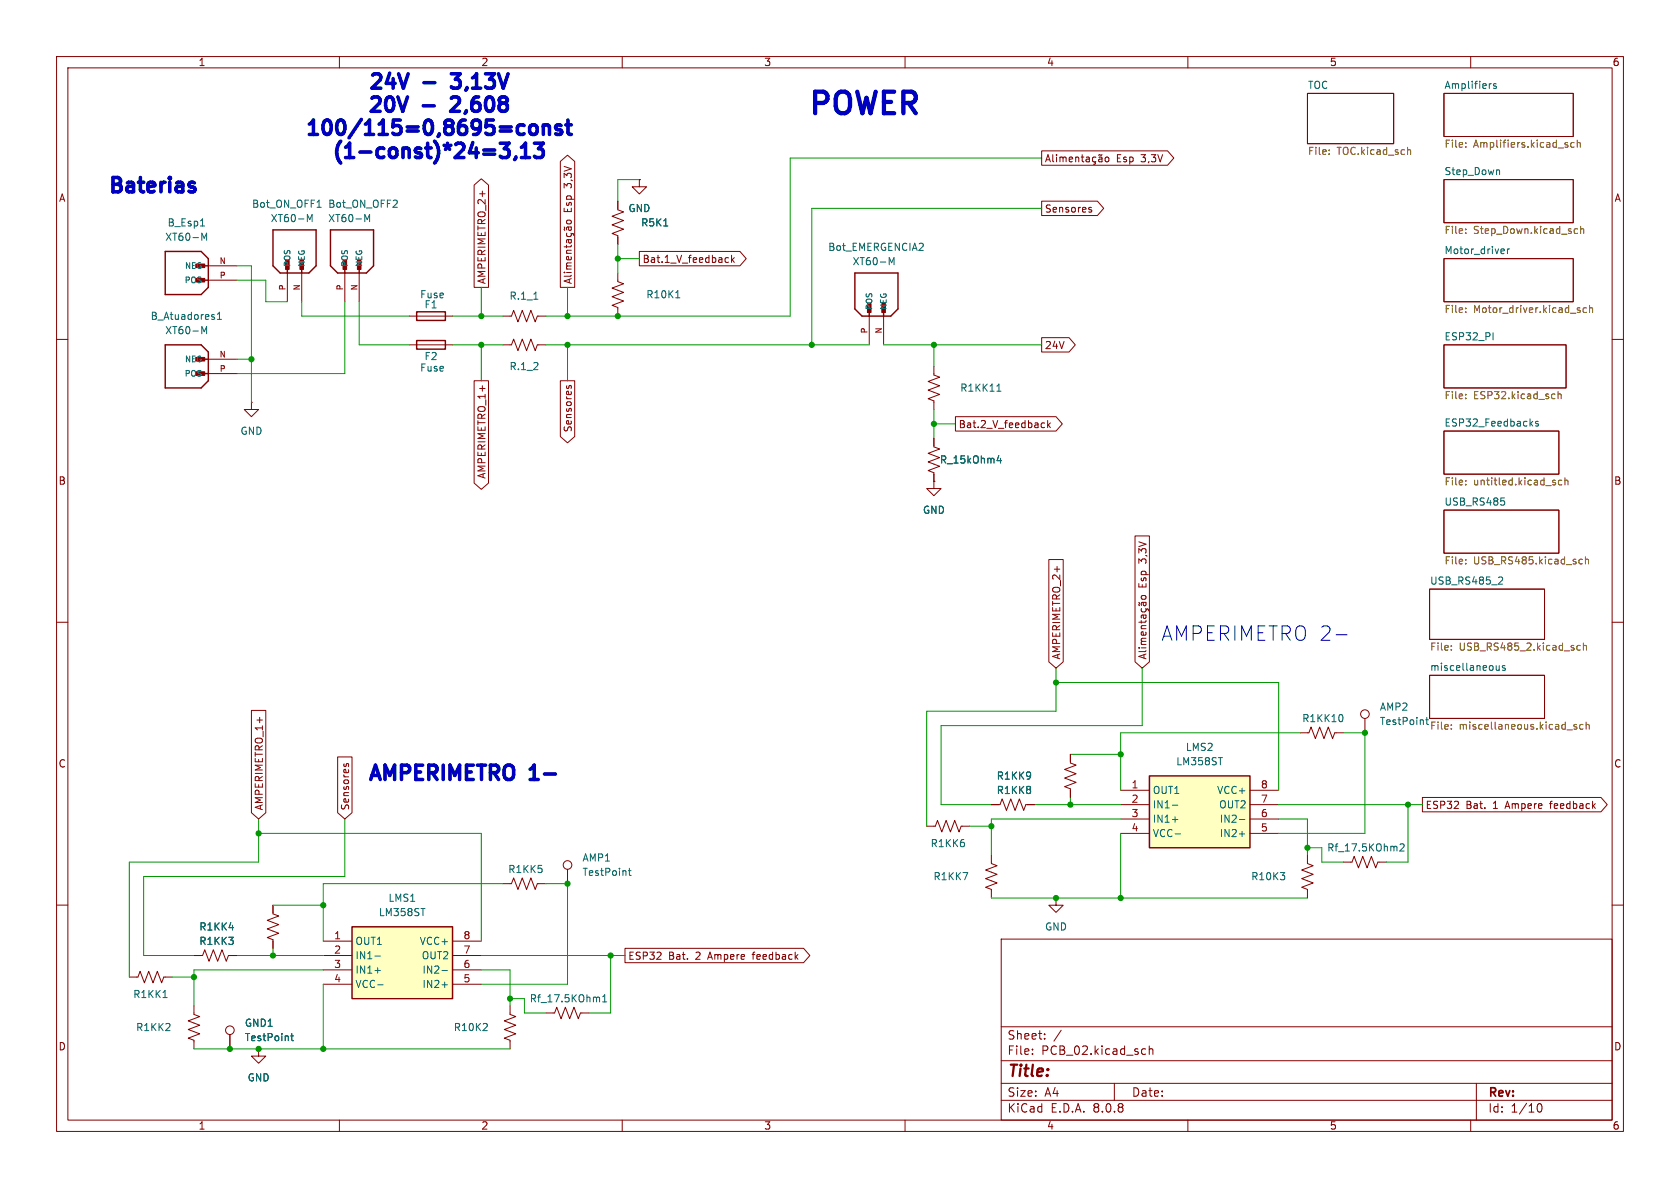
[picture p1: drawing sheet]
<svg xmlns="http://www.w3.org/2000/svg" width="297mm" height="210mm" viewBox="0 0 297 210" stroke-linecap="round" stroke-linejoin="round" font-family="sans-serif">
<g fill="none" stroke="#840000" stroke-width=".18">
<path d="M10 10h277v190h-277zM12 12h273v186h-273zM60 10v2M110 10v2M160 10v2M210 10v2M231.1 16.5h15.3v8.9h-15.3zM255.3 16.5h22.8v7.6h-22.8zM260 10v2M113 31.8v1.2h1.3l-1.3 1.3-1.2-1.3h1.2M113 31.8h.1M255.3 31.8h22.8v7.6h-22.8z"/>
<path d="M109.2 48.3v1.5l1 .4-2 .7 2 .8-2 .8 2 .7-2 .8 1 .4v1.5M255.3 45.7h22.8v7.6h-22.8zM10 60h2M36.8 66h5.1M36.8 63.5h5.1M44.4 71.1v1.3h1.3l-1.3 1.3-1.2-1.3h1.2M44.4 71.1h.1M165.1 77.5v1.5l1 .4-2 .7 2 .8-2 .8 2 .7-2 .8 1 .4v1.5M255.3 76.2h20.3v7.6h-20.3zM255.3 61h21.6v7.6h-21.6zM285 60h2M165.1 85.1v1.3h1.3l-1.3 1.2-1.3-1.2h1.3"/>
<path d="M165.1 85.1h.1M255.3 90.2h20.3v7.6h-20.3zM10 110h2M252.7 119.4h20.3v7.6h-20.3zM252.7 104.1h20.3v8.9h-20.3zM285 110h2M100.3 153.7v2.5M186.7 158.8v1.2h1.3l-1.3 1.3-1.3-1.3h1.3M186.7 158.8h.1M10 160h2M177 166h108v32h-108zM285 160h2"/>
<path d="M60 198v2M110 198v2M160 198v2M177 194.5h108M177 191.5h108M177 187.5h108M177 181.5h108M182.5 186.3v.1M182.5 185.5v.1M184.7 183.6v.1M184.7 182.8v.1M187.6 182.1l-1.3 2"/>
<path d="M197 191.5v3M202.1 185.4l.4 .1M202.5 186.3l-.4 .1M203.2 185.5l.2-.1 .3 .1 .1 .9M203.2 184.9v1.5M210 198v2M260 198v2M261 191.5v6.5M271.7 195.7l.2-.5 .2-.1a.81 .81 0 0 1 .6 .6 .81 .81 0 0 1-.3 .8h-.4l-.3-.5"/>
<circle cx="100.3" cy="152.9" r=".76"/>
</g>
<g fill="none" stroke="#006464" stroke-width=".18">
<path d="M263.5 14.8h.2M264.5 14.8h-.3l-.2 .2 .1 .2 .4 .1v.3h-.5M264.7 30l.4 .2v.7M35.7 57.7l.4 .9 .4-.9v1.3M38.4 56.5h.8M38.4 55.6l.4-.4v1.3M119.5 52.6h.7M264 58.8v1.3M265.8 44l.2 .3-.7 .1M265.9 44.8h-.1M266.5 44v.8M266.9 44l-.4 .2"/>
<path d="M270.6 74.8l.4 .5M271 74.5l-.5 .5M271.9 74.5h-.3l-.1 .2v.1l.4 .2v.3h-.4M176.6 80.5l-.3 .9h.8M176.9 81v.9M265.3 88h.7M265.8 88.5l.2 .3v.3l-.2 .2M264.5 117.7l.1 .7 .3 .1 .1-.1M265 117.7v.8M265.1 102l.4 .1 .2 .3-.8 .9h.8M266.1 117.7h-.3l-.2 .1 .1 .2 .4 .1v.3h-.5M111.1 153.9h.5"/>
<path d="M111.3 153.5v1.1l.3 .2"/>
</g>
<g fill="none" stroke="#725600" stroke-width=".18">
<path d="M235 27.2v.1M235 26.5v.1M248.9 26.5h.4l.1 .8M259.1 25.3v.1M259.1 25.9v.1M277 25.6l.2 .2-.2 .2M277 25.2l.1 .1M278.3 25.3l-.4-.1-.2 .2 .1 .6h.5M278.8 25.3l.2-.1 .3 .1 .1 .7M278.8 24.8v1.2M259.1 40.5v.1M259.1 41.2v.1"/>
<path d="M259.1 54.5v.1M259.1 55.1v.1M278.4 41.2h.5M278.4 40.5h.5M279.2 54.8l.2 .2-.2 .2M279.2 54.4l.1 .1M279.4 40.6l.2-.2 .3 .1 .1 .8M279.4 40v1.3M280.5 54.5l-.4-.1-.2 .2 .1 .6h.5M281 54.5l.2-.1 .3 .1 .1 .7M281 54v1.2M259.1 69.7v.1"/>
<path d="M259.1 70.4v.1M274.8 69.6l.1 .1M274.9 70.4l-.1 .1M275.4 69.2v1.3M275.4 69.8l.2-.2 .3 .1 .1 .8M259.1 99.6v.1M259.1 84.9v.2M259.1 85.6v.1M259.1 98.9v.1M276.1 84.9h-.3l-.3 .2 .1 .6h.5M276.7 85l.1-.1h.3l.1 .8M276.7 84.5v1.2"/>
<path d="M279.4 98.9h.3M279.7 99.6l-.3 .1M280.3 99l.2-.1h.3v.8M280.3 98.4v1.3M256.6 114.2v.1M256.6 114.8v.1M278.8 114.7l.2 .2h.4M279.4 114.2l-.4-.1-.2 .2M279.9 114.2l.2-.1 .3 .1 .1 .7M279.9 113.7v1.2M256.6 128.8v.1M256.6 128.1v.1"/>
<path d="M278.7 128.1h-.3l-.2 .1 .1 .2 .4 .1v.3h-.5M279.9 128.1h-.4l-.2 .2 .1 .5h.5M280.4 128.2l.2-.1h.3l.1 .8M280.4 127.6v1.3"/>
</g>
<path d="M29.2 61h6.4l1.2 1.2v5.1l-1.2 1.3h-6.4zM34.9 63.5h1.9M34.9 66h1.9" fill="none" stroke="#840000" stroke-width=".25"/>
<g fill="#840000" stroke="#840000" stroke-width=".18">
<path d="M34.6 63.2h1.6v.6h-1.6z"/>
<path d="M34.6 65.7h1.6v.7h-1.6z"/>
</g>
<path d="M62.2 163.8h17.8v12.7h-17.8z" fill="#ffffc2"/>
<g fill="none" stroke="#840000" stroke-width=".25">
<path d="M29.2 44.5h6.4l1.2 1.2v5.1l-1.2 1.3h-6.4zM34.9 47h1.9M34.9 49.5h1.9M48.3 40.6h7.6v6.4l-1.3 1.3h-5.1l-1.2-1.3zM50.8 46.4v1.9M53.3 46.4v1.9M58.4 40.6h7.6v6.4l-1.2 1.3h-5.1l-1.3-1.3zM61 46.4v1.9M63.5 46.4v1.9M73.7 55.1h5v1.5h-5zM151.1 48.3h7.6v6.3l-1.2 1.3h-5.1l-1.3-1.3zM153.7 54v1.9"/>
<path d="M156.2 54v1.9M73.7 60.2h5v1.5h-5zM62.2 163.8h17.8v12.7h-17.8z"/>
</g>
<g fill="none" stroke="#840000" stroke-width=".18">
<path d="M109.2 35.6v1.5l1 .4-2 .7 2 .8-2 .8 2 .7-2 .8 1 .4v1.5M36.8 49.5h5.1M36.8 47h5.1M50.8 48.3v5M53.3 48.3v5M61 48.3v5M63.5 48.3v5M72.4 55.9h7.6M88.9 55.9h1.5l.4-1 .8 2 .7-2 .8 2 .8-2 .7 2 .4-1h1.5M153.7 55.9v5.1M156.2 55.9v5.1M72.4 61h7.6"/>
<path d="M88.9 61h1.5l.4-1.1 .8 2.1 .7-2.1 .8 2.1 .8-2.1 .7 2.1 .4-1h1.5M165.1 64.8v1.5l1 .4-2 .7 2 .8-2 .8 2 .7-2 .8 1 .4v1.5M189.2 133.4v1.5l1 .4-2 .7 2 .8-2 .7 2 .8-2 .8 1 .3v1.6M229.9 129.5h1.5l.4-1 .7 2.1 .8-2.1 .8 2.1 .7-2.1 .8 2.1 .4-1.1h1.5M241.3 127v2.5M163.8 146.1h1.6l.3-1.1 .8 2.1 .8-2.1 .7 2.1 .8-2.1 .7 2.1 .4-1h1.5M175.3 151.1v1.6l1 .3-2.1 .8 2.1 .8-2.1 .7 2.1 .8-2.1 .7 1.1 .4v1.6M231.1 151.1v1.6l1.1 .3-2.1 .8 2.1 .8-2.1 .7 2.1 .8-2.1 .7 1 .4v1.6M237.5 152.4h1.5l.4-1 .8 2 .7-2 .8 2 .7-2 .8 2 .4-1h1.5M22.9 172.7h1.5l.4-1 .7 2 .8-2 .8 2 .7-2 .8 2 .4-1h1.5M34.3 177.8v1.5l1 .4-2 .8 2 .7-2 .8 2 .8-2 .7 1 .4v1.5M34.3 168.9h1.5l.4-1 .8 2 .7-2 .8 2 .7-2 .8 2 .4-1h1.5"/>
<path d="M48.3 160v1.5l1 .4-2.1 .8 2.1 .7-2.1 .8 2.1 .8-2.1 .7 1.1 .4v1.5M57.1 166.4h5.1M57.1 168.9h5.1M57.1 171.5h5.1M57.1 174h5.1M80 166.4h5.1M80 168.9h5.1M80 171.5h5.1M80 174h5.1M96.5 179.1h1.5l.4-1 .8 2 .7-2 .8 2 .8-2 .7 2 .4-1h1.5M40.6 182.9v2.5M45.7 185.4v1.3h1.3l-1.3 1.3-1.3-1.3h1.3"/>
<path d="M45.7 185.4h.1"/>
<circle cx="241.3" cy="126.2" r=".76"/>
<circle cx="40.6" cy="182.1" r=".76"/>
</g>
<g fill="none" stroke="#006464" stroke-width=".18">
<path d="M35.4 39.9h.8M54.3 37.9l.5 .9 .4-.9v1.3M56.1 36.6h.7M64.5 37.9l.4 .9 .4-.9v1.3M117.3 39.9h.8M35.7 41.2l.4 .9 .4-.9v1.3M94.4 52.9h.7M157.2 45.5l.4 .9 .5-.9v1.3M176.2 69.2h.8M176.5 68.1l.1-.2v1.3M237.2 126.4l.2 .4-.2 .7M252.1 127.2h.4"/>
<path d="M252.2 126.8l.1 1.2M226.3 154.2h.8l-.4 .5M227 154.8l.1 .2-.1 .5M247.5 149.3l.5-.1 .2 .3-.7 .9h.7M28.8 176.3h.7M66.3 169h1M66.3 171.5h1M66.8 174.1h.9M74.4 160.6h.7M78.1 171.5h1M78.1 174.1h1M106.5 177.1h.8"/>
<path d="M106.5 176.2l.4-.4v1.3M51.4 183.1h.5M51.6 182.7v1.1l.3 .2"/>
</g>
<g fill="#840000" stroke="#840000" stroke-width=".18">
<path d="M60.6 46h.7v1.6h-.7z"/>
<path d="M153.4 53.7h.6v1.5h-.6z"/>
<path d="M34.6 46.7h1.6v.6h-1.6z"/>
<path d="M34.6 49.2h1.6v.6h-1.6z"/>
<path d="M50.5 46h.6v1.6h-.6z"/>
</g>
<path d="M203.2 137.2h17.8v12.7h-17.8z" fill="#ffffc2"/>
<path d="M203.2 137.2h17.8v12.7h-17.8z" fill="none" stroke="#840000" stroke-width=".25"/>
<g fill="none" stroke="#840000" stroke-width=".18">
<path d="M83.8 32.7l1.3-1.1 1.3 1.1v18.1h-2.6zM99.1 28.5l1.2-1.1 1.3 1.1v22.3h-2.5zM99.7 31.4v-.8l.5 .5 .1-.4h.6l.1 .2-.1 .5M99.7 33.2v-.8l.5 .5 .1-.4h.6l.1 .2-.1 .5M99.7 29.4l1.3 .4-1.3 .5M100.3 39h.6l.1 .2-.1 .3-.1 .1-.5-.1-.1-.2zM100.9 31.8l.3 .2M109.2 35.6v1.2M113 31.8h.1M184.1 35.6h9.9l1.1 1.2-1.1 1.3h-9.9zM184.1 26.7h22.3l1.1 1.2-1.1 1.3h-22.3zM184.8 28.6l.5-1.3 .4 1.3"/>
<path d="M185 28.2h.6M186.1 27.3v1.1l.2 .2M186.8 27.3v.2M186.8 27.8v.8M187.4 27.8v.8M187.4 27.9l.4-.1 .1 .1M187.9 27.9l.2-.1h.3l.1 .8M187.9 27.9v.7M189 28.2l.6-.1v-.3h-.4l-.2 .1 .1 .6h.5M190.2 27.9l.2-.1h.3v.8M190.2 27.8v.8M191.1 27.8h.5"/>
<path d="M191.3 27.3v1.1l.3 .2M192 27.8h.5l.1 .8M192.6 28.1h-.4l-.2 .2 .2 .3 .4-.1M192.6 37.1h.4v.2l-.2 .2h-.2M192.6 36.7h.4M193.5 28.7l.2 .2-.1 .1h-.3M193.7 27.8h-.3l-.3 .2 .2 .5h.4M194.3 27.8h.5v.8M194.8 28.1h-.4l-.2 .2 .2 .3 .4-.1M194.8 27.3l-.6 .2M195.4 27.9l.2-.1 .4 .1v.5l-.1 .1-.3 .1-.2-.1zM201.7 27.3h.8l-.4 .5 .3 .1v.6l-.1 .1-.6-.1"/>
<path d="M203.1 28.5l-.1 .3M203.5 27.3h.8l-.4 .5 .4 .1v.6l-.2 .1-.6-.1M204.7 27.3l.4 1.3 .4-1.3M99.7 48.2h.2M99.7 40.1l.2 .6M100.2 48.2h.8M100.2 47.6h.8M100.2 43.3v.5M100.2 44.8h.8M100.2 41.2v.4l.2 .2 .5-.1v-.5M100.3 47l-.1 .2 .1 .4M100.3 47h.7"/>
<path d="M100.5 40.1v.4l.2 .2 .3-.2-.1-.4M100.5 42.4v.4l.2 .2 .3-.2-.1-.4M100.6 49.4v.6M100.9 45.4l.1 .3-.2 .2h-.6v-.5l.3-.1 .1 .6M101 46.5h-.8v.3l.1 .2M101 49.3l-1.3 .4 1.3 .4M101 48.7l-.2 .1h-1.1M101 40.1l-.8 .1v.5M101 42.4h-.8v.5M101 44.2l-.8 .1v.3l.1 .2M101 43.3l-.2 .3h-1.1M101.1 41.5l.1-.2h.2v.3"/>
<path d="M109.2 41.9v1.3M113 44.4h17.8l1.1 1.3-1.1 1.3h-17.8zM128.4 45.5l.4 .1M128.8 46.3l-.4 .1M129.3 45.1v1.3M129.5 45.9l.3 .5M129.8 45.5l-.5 .5M184.1 59.7h4.9l1.1 1.3-1.1 1.2h-4.9zM83.8 67.3h2.6v18.1l-1.3 1.1-1.3-1.1zM99.1 67.3h2.5v9.9l-1.3 1.1-1.2-1.1zM100.2 68.2v.3M100.6 68.5v-.3l.2-.1 .2 .2v.3"/>
<path d="M165.1 77.5v1.2M168.9 73.7h17.8l1.1 1.2-1.1 1.3h-17.8zM184.3 74.8h.4M184.7 75.5l-.4 .1M185.2 74.3v1.3M185.3 75.1l.4 .5M185.7 74.8l-.5 .4M165.1 85.1h.1M165.1 83.8v1.3M185.4 98.9h2.6v18.1l-1.3 1.1-1.3-1.1zM200.7 94.7h2.5v22.3l-1.3 1.1-1.2-1.1zM201.3 97.8v-.8l.5 .4 .1-.4h.6l.1 .2-.1 .6"/>
<path d="M201.3 99.6v-.8l.5 .4 .1-.3h.6l.1 .1-.1 .6M201.3 95.8l1.3 .4-1.3 .4M202.5 98.2l.3 .1M201.3 114.5h.2M201.3 106.5l.2 .6M201.8 114.5h.8M201.8 113.9h.8M201.8 109.7v.5M201.8 111.1h.8M201.8 105.4l.6-.1 .1 .1 .1 .3-.2 .2h-.4l-.2-.2zM201.8 107.6v.3l.2 .3 .5-.1v-.5M201.9 113.4l-.1 .2 .1 .3"/>
<path d="M201.9 113.4h.7M202.1 106.5v.4l.2 .2 .3-.2-.1-.4M202.1 108.7v.4l.2 .2 .3-.2-.1-.4M202.2 115.7v.6M202.5 111.7l.1 .4-.2 .2-.6-.1v-.5h.3l.1 .6M202.6 115.6l-1.3 .4 1.3 .5M202.6 115l-.2 .2h-1.1M202.6 106.5h-.8v.5M202.6 108.7l-.8 .1v.5M202.6 110.6l-.8 .1v.3l.1 .1M202.6 112.8l-.8 .1v.3l.1 .2M202.6 109.7l-.2 .3h-1.1"/>
<path d="M202.7 107.8l.1-.2 .2 .1v.3M44.4 125.6h2.6v18.1l-1.3 1.1-1.3-1.1zM59.7 133.8h2.5v9.9l-1.2 1.1-1.3-1.1zM60.8 135v.3M61.2 135.3l.1-.3h.1l.2 .1v.3M189.2 133.4v1.2M189.2 139.7v1.3M198.1 139.7h5.1M221 139.7h5.1M88.9 156.2h1.5l.4-1 .8 2 .7-2 .8 2 .8-2 .7 2 .4-1h1.5M175.3 142.2h1.5l.4-1 .7 2.1 .8-2.1 .8 2.1 .7-2.1 .8 2.1 .4-1.1h1.5M198.1 142.2h5.1"/>
<path d="M198.1 144.8h5.1M198.1 147.3h5.1M221 142.2h5.1M221 144.8h5.1M221 147.3h5.1M251.5 141h31.5l1.1 1.2-1.1 1.3h-31.5zM34.3 168.9h1.3M40.6 168.9h1.3M48.3 160v1.3M48.3 166.4v1.2M90.2 177.8v1.5l1 .4-2 .8 2 .7-2 .8 2 .8-2 .7 1 .4v1.5M110.5 167.6h31.6l1.1 1.3-1.1 1.3h-31.6z"/>
<path d="M40.6 182.9v2.5M45.7 185.4h.1"/>
</g>
<path d="M117.3 39.9h.8M176.6 80.5l-.3 .9h.8M176.9 81v.9M215.4 133.9h.7M207.3 142.3h.9M207.3 144.9h.9M207.7 147.4h1M219.1 144.9h1M219.1 147.4h1M51.4 183.1h.5M51.6 182.7v1.1l.3 .2M86 181l.2 .2-.1 .3-.7 .7h.8" fill="none" stroke="#006464" stroke-width=".18"/>
<g fill="none" stroke="#0000c2" stroke-width=".63">
<path d="M72 17.1l-.8 2.6M72.2 13l-.9 2.6M74.8 18.7h2M74.9 14.6h2M79.8 13h1.6M79.8 15.3l.3 .3h.8M80.7 17.1h-.6l-.3 .3M81.1 18.2l-1.4 1.5h1.5M33.5 32.9l.6 .2 .4 .3-.1 .4-.8 .1M33.5 32.3l.3-.1 .6 .1M89.9 26.5l.1 .9-.2 .3-.3 .2h-.7l-.4-.3M91.2 27.7l-.2 .5"/>
<path d="M91.7 23.6l.2 .2 .8-.2M91.7 22.2l.2-.1 .8 .1M92.2 26l.7-.7v2.6M92.2 27.9h1.4M93.9 22.2a.69 .69 0 0 1 1.1 .4v.7a.69 .69 0 0 1-.7 .5 .69 .69 0 0 1-.7-.5v-.7zM94.5 25.3h1.5l-.8 1a.69 .69 0 0 1 .8 .5v.6l-.2 .3-.2 .2h-.8l-.3-.3M96 22.3a.63 .63 0 0 1 1.1 .1v1.4M96 22.1v1.7M99.2 22.2l-.6-.1-.4 .3 .1 .4 .9 .2 .1 .3-.1 .3-.2 .2-.8-.2M100 22.1h1M100.4 21.2v2.2l.1 .2 .5 .2"/>
</g>
<path d="M236.2 112.2h1.9" fill="none" stroke="#0000c2" stroke-width=".18"/>
<g fill="none" stroke="#009600" stroke-width=".18">
<path d="M113 31.8h-3.8v3.8M184.1 27.9h-44.4v28h-43.2M184.1 36.8h-40.6v24.2M41.9 49.5h5.1v3.8h3.8M41.9 47h2.5v24.1M53.3 53.3v2.6h19.1M61 53.3v12.7h-19.1M63.5 53.3v7.7h8.9M80 55.9h8.9M85.1 50.8v5.1M100.3 50.8v5.1M109.2 43.2v5.1"/>
<path d="M109.2 45.7h3.8M41.9 63.5h2.5M80 61h8.9M85.1 61v6.3M96.5 61h57.2M100.3 61v6.3M156.2 61h27.9M165.1 61v3.8M165.1 72.4v5.1M165.1 74.9h3.8M186.7 118.1v7.6h-22.9v20.4M201.9 118.1v10.2h-35.5v13.9h8.9"/>
<path d="M186.7 120.7h39.4v19M189.2 133.4h8.9M229.9 129.5h-31.8v10.2M237.5 129.5h3.8v17.8h-15.2M45.7 147.3h39.4v19.1M45.7 144.8v7.6h-22.8v20.3M61 144.8v10.1h-35.6v14h8.9M88.9 156.2h-31.8v10.2M96.5 156.2h3.8v17.8h-15.2M171.4 146.1h3.9M175.3 158.8h55.8M182.9 142.2h15.2"/>
<path d="M189.2 141v1.2M198.1 144.8h-22.8v6.3M198.1 147.3v11.5M226.1 144.8h5v6.3M226.1 142.2h25.4M231.1 149.9h2.6v2.5h3.8M248.9 142.2v10.2h-3.8M30.5 172.7h3.8M41.9 168.9h15.2M48.3 167.6v1.3M48.3 160h8.8M57.1 171.5h-22.8v6.3"/>
<path d="M57.1 174v11.4M85.1 171.5h5.1v6.3M85.1 168.9h25.4M90.2 176.5h2.5v2.6h3.8M107.9 168.9v10.2h-3.8M34.3 185.4h55.9"/>
</g>
<g fill="#009600" stroke="#009600" stroke-width=".18">
<circle cx="165.1" cy="74.9" r=".46"/>
<circle cx="189.2" cy="142.2" r=".46"/>
<circle cx="143.5" cy="61" r=".46"/>
<circle cx="165.1" cy="61" r=".46"/>
<circle cx="109.2" cy="45.7" r=".46"/>
<circle cx="109.2" cy="55.9" r=".46"/>
<circle cx="44.4" cy="63.5" r=".46"/>
<circle cx="85.1" cy="61" r=".46"/>
<circle cx="85.1" cy="55.9" r=".46"/>
<circle cx="100.3" cy="61" r=".46"/>
<circle cx="100.3" cy="55.9" r=".46"/>
<circle cx="34.3" cy="172.7" r=".46"/>
<circle cx="48.3" cy="168.9" r=".46"/>
<circle cx="57.1" cy="160" r=".46"/>
<circle cx="45.7" cy="147.3" r=".46"/>
<circle cx="40.6" cy="185.4" r=".46"/>
<circle cx="45.7" cy="185.4" r=".46"/>
<circle cx="231.1" cy="149.9" r=".46"/>
<circle cx="241.3" cy="129.5" r=".46"/>
<circle cx="248.9" cy="142.2" r=".46"/>
<circle cx="100.3" cy="156.2" r=".46"/>
<circle cx="57.1" cy="185.4" r=".46"/>
<circle cx="90.2" cy="176.5" r=".46"/>
<circle cx="107.9" cy="168.9" r=".46"/>
<circle cx="198.1" cy="158.8" r=".46"/>
<circle cx="186.7" cy="158.8" r=".46"/>
<circle cx="186.7" cy="120.7" r=".46"/>
<circle cx="175.3" cy="146.1" r=".46"/>
<circle cx="198.1" cy="133.4" r=".46"/>
</g>
<text font-size="5.3" fill="#0000c2" x="142.4" y="21.3">POWER</text>
<g font-size="3.5" fill="#0000c2">
<text x="64.7" y="16.7">24V</text>
<text x="81.5" y="16.7">3,13V</text>
<text x="64.6" y="20.8">20V</text>
<text x="81.4" y="20.8">2,608</text>
<text x="53.5" y="24.8">100/115=0,8695=const</text>
<text x="58.2" y="28.9">(1-const)*24=3,13</text>
<text x="18.7" y="35">Baterias</text>
<text x="205.3" y="113.5">AMPERIMETRO 2-</text>
<text x="64.6" y="138.9">AMPERIMETRO</text>
<text x="93.9" y="138.9">1-</text>
</g>
<text font-size="2.8" fill="#840000" x="178" y="190.9">Title:</text>
<g font-size="2.1" fill="#840000">
<text x="178" y="184">Sheet:</text>
<text x="178" y="186.7">File:</text>
<text x="184.1" y="186.7">PCB_02.kicad_sch</text>
<text x="178" y="196.9">KiCad</text>
<text x="178" y="194.1">Size:</text>
<text x="184.7" y="194.1">A4</text>
<text x="185.7" y="196.9">E.D.A.</text>
<text x="193.3" y="196.9">8.0.8</text>
<text x="200" y="194.1">Date:</text>
<text x="263" y="194.3">Rev:</text>
<text x="263" y="196.9">Id:</text>
<text x="267.1" y="196.9">1/10</text>
</g>
<g font-size="1.8" fill="#840000">
<text x="35" y="11.9">1</text>
<text x="85" y="11.9">2</text>
<text x="135" y="11.9">3</text>
<text x="185" y="11.9">4</text>
<text x="235" y="11.9">5</text>
<text x="285" y="11.9">6</text>
<text x="197.3" y="28.9">Esp</text>
<text x="10.3" y="35.9">A</text>
<text x="285.3" y="35.9">A</text>
<text x="101.3" y="37.6" transform="rotate(-90 101.3 37.6)">Esp</text>
<text x="184.6" y="37.8">Sensores</text>
<text x="113.5" y="46.7">Bat.1_V_feedback</text>
<text x="86" y="50.3" transform="rotate(-90 86 50.3)">AMPERIMETRO_2+</text>
<text x="184.6" y="61.9">24V</text>
<text x="101.3" y="76.5" transform="rotate(-90 101.3 76.5)">Sensores</text>
<text x="169.4" y="75.9">Bat.2_V_feedback</text>
<text x="10.3" y="85.9">B</text>
<text x="86" y="84.7" transform="rotate(-90 86 84.7)">AMPERIMETRO_1+</text>
<text x="285.3" y="85.9">B</text>
<text x="202.9" y="104" transform="rotate(-90 202.9 104)">Esp</text>
<text x="187.6" y="116.7" transform="rotate(-90 187.6 116.7)">AMPERIMETRO_2+</text>
<text x="10.3" y="135.9">C</text>
<text x="285.3" y="135.9">C</text>
<text x="46.7" y="143.4" transform="rotate(-90 46.7 143.4)">AMPERIMETRO_1+</text>
<text x="61.9" y="143.4" transform="rotate(-90 61.9 143.4)">Sensores</text>
<text x="251.9" y="143.2">ESP32</text>
<text x="259.2" y="143.2">Bat.</text>
<text x="264.1" y="143.2">1</text>
<text x="266.5" y="143.2">Ampere</text>
<text x="274.5" y="143.2">feedback</text>
<text x="111" y="169.9">ESP32</text>
<text x="118.2" y="169.9">Bat.</text>
<text x="123.1" y="169.9">2</text>
<text x="125.5" y="169.9">Ampere</text>
<text x="133.6" y="169.9">feedback</text>
<text x="10.3" y="185.9">D</text>
<text x="285.3" y="185.9">D</text>
<text x="35" y="199.9">1</text>
<text x="85" y="199.9">2</text>
<text x="135" y="199.9">3</text>
<text x="185" y="199.9">4</text>
<text x="235" y="199.9">5</text>
<text x="285" y="199.9">6</text>
</g>
<g font-size="1.8" fill="#006464">
<text x="231.1" y="15.8">TOC</text>
<text x="255.3" y="15.8">Amplifiers</text>
<text x="255.3" y="31">Step_Down</text>
<text x="29.5" y="40.2">B_Esp1</text>
<text x="44.5" y="36.9">Bot_ON_OFF1</text>
<text x="47.8" y="39.5">XT60-M</text>
<text x="57.9" y="36.9">Bot_ON_OFF2</text>
<text x="57.9" y="39.5">XT60-M</text>
<text x="111" y="37.7">GND</text>
<text x="113.2" y="40.2">R5K1</text>
<text x="29.1" y="42.8">XT60-M</text>
<text x="146.3" y="44.6">Bot_EMERGENCIA2</text>
<text x="150.6" y="47.1">XT60-M</text>
<text x="255.3" y="45">Motor_driver</text>
<text x="74.2" y="52.9">Fuse</text>
<text x="90" y="53.2">R.1_1</text>
<text x="114.2" y="52.9">R10K1</text>
<text x="26.5" y="56.7">B_Atuadores1</text>
<text x="29.1" y="59.3">XT60-M</text>
<text x="74.9" y="54.7">F1</text>
<text x="74.2" y="65.9">Fuse</text>
<text x="74.9" y="63.9">F2</text>
<text x="90" y="65.6">R.1_2</text>
<text x="255.3" y="60.2">ESP32_PI</text>
<text x="169.7" y="69.4">R1KK11</text>
<text x="42.4" y="77.1">GND</text>
<text x="255.3" y="75.5">ESP32_Feedbacks</text>
<text x="166.1" y="82.1">R_15kOhm4</text>
<text x="255.3" y="89.5">USB_RS485</text>
<text x="163.1" y="91">GND</text>
<text x="252.7" y="103.4">USB_RS485_2</text>
<text x="252.7" y="118.7">miscellaneous</text>
<text x="243.8" y="125.8">AMP2</text>
<text x="230.1" y="127.9">R1KK10</text>
<text x="243.8" y="128.4">TestPoint</text>
<text x="252.7" y="129.3">File:</text>
<text x="207.8" y="135.5">LM358ST</text>
<text x="209.5" y="132.9">LMS2</text>
<text x="176.1" y="138">R1KK9</text>
<text x="176.1" y="140.6">R1KK8</text>
<text x="203.7" y="140.6">OUT1</text>
<text x="203.7" y="143.1">IN1-</text>
<text x="215.1" y="140.6">VCC+</text>
<text x="215.4" y="143.1">OUT2</text>
<text x="164.4" y="150">R1KK6</text>
<text x="203.7" y="145.6">IN1+</text>
<text x="203.7" y="148.2">VCC-</text>
<text x="215.6" y="148.2">IN2+</text>
<text x="215.6" y="145.6">IN2-</text>
<text x="89.7" y="154.5">R1KK5</text>
<text x="102.9" y="152.5">AMP1</text>
<text x="102.9" y="155">TestPoint</text>
<text x="164.9" y="155.8">R1KK7</text>
<text x="221.1" y="155.8">R10K3</text>
<text x="234.5" y="150.7">Rf_17.5KOhm2</text>
<text x="68.6" y="159.6">LMS1</text>
<text x="35.1" y="164.7">R1KK4</text>
<text x="35.1" y="167.2">R1KK3</text>
<text x="62.7" y="167.2">OUT1</text>
<text x="66.9" y="162.2">LM358ST</text>
<text x="74.1" y="167.2">VCC+</text>
<text x="184.7" y="164.7">GND</text>
<text x="62.7" y="169.8">IN1-</text>
<text x="62.7" y="172.3">IN1+</text>
<text x="74.5" y="169.8">OUT2</text>
<text x="74.6" y="172.3">IN2-</text>
<text x="23.5" y="176.6">R1KK1</text>
<text x="62.7" y="174.9">VCC-</text>
<text x="74.6" y="174.9">IN2+</text>
<text x="93.6" y="177.4">Rf_17.5KOhm1</text>
<text x="24" y="182.5">R1KK2</text>
<text x="43.2" y="184.3">TestPoint</text>
<text x="43.2" y="181.7">GND1</text>
<text x="80.1" y="182.5">R10K2</text>
<text x="43.7" y="191.4">GND</text>
</g>
<g font-size="1.8" fill="#725600">
<text x="231.1" y="27.7">File:</text>
<text x="236.4" y="27.7">TOC.kicad_sch</text>
<text x="255.3" y="26.4">File:</text>
<text x="260.5" y="26.4">Amplifiers.kicad_sch</text>
<text x="255.3" y="41.7">File:</text>
<text x="260.5" y="41.7">Step_Down.kicad_sch</text>
<text x="255.3" y="55.7">File:</text>
<text x="260.5" y="55.7">Motor_driver.kicad_sch</text>
<text x="255.3" y="70.9">File:</text>
<text x="260.5" y="70.9">ESP32.kicad_sch</text>
<text x="255.3" y="86.1">File:</text>
<text x="260.5" y="86.1">untitled.kicad_sch</text>
<text x="255.3" y="100.1">File:</text>
<text x="260.5" y="100.1">USB_RS485.kicad_sch</text>
<text x="252.7" y="115.3">File:</text>
<text x="258" y="115.3">USB_RS485_2.kicad_sch</text>
<text x="258" y="129.3">miscellaneous.kicad_sch</text>
</g>
<g font-size="1.8" fill="#a90000">
<text x="200" y="139.4">1</text>
<text x="200" y="142">2</text>
<text x="222.8" y="142">7</text>
<text x="222.8" y="139.4">8</text>
<text x="200" y="144.5">3</text>
<text x="200" y="147.1">4</text>
<text x="222.8" y="147.1">5</text>
<text x="222.8" y="144.5">6</text>
<text x="59" y="166.1">1</text>
<text x="81.8" y="166.1">8</text>
<text x="59" y="168.7">2</text>
<text x="59" y="171.2">3</text>
<text x="59" y="173.7">4</text>
<text x="81.8" y="173.7">5</text>
<text x="81.8" y="171.2">6</text>
<text x="81.8" y="168.7">7</text>
</g>
<g font-size="1.4" fill="#006464">
<text x="32.6" y="47.7">NEG</text>
<text x="51.5" y="47.2" transform="rotate(-90 51.5 47.2)">POS</text>
<text x="54.1" y="47.2" transform="rotate(-90 54.1 47.2)">NEG</text>
<text x="61.7" y="47.2" transform="rotate(-90 61.7 47.2)">POS</text>
<text x="64.2" y="47.2" transform="rotate(-90 64.2 47.2)">NEG</text>
<text x="32.5" y="50.3">POS</text>
<text x="154.4" y="54.9" transform="rotate(-90 154.4 54.9)">POS</text>
<text x="156.9" y="54.9" transform="rotate(-90 156.9 54.9)">NEG</text>
<text x="32.6" y="64.2">NEG</text>
<text x="32.5" y="66.8">POS</text>
</g>
<g font-size="1.4" fill="#a90000">
<text x="38.7" y="46.7">N</text>
<text x="38.7" y="49.3">P</text>
<text x="50.5" y="51.4" transform="rotate(-90 50.5 51.4)">P</text>
<text x="53.1" y="51.5" transform="rotate(-90 53.1 51.5)">N</text>
<text x="60.7" y="51.4" transform="rotate(-90 60.7 51.4)">P</text>
<text x="63.2" y="51.5" transform="rotate(-90 63.2 51.5)">N</text>
<text x="153.4" y="59.1" transform="rotate(-90 153.4 59.1)">P</text>
<text x="156" y="59.1" transform="rotate(-90 156 59.1)">N</text>
<text x="38.7" y="63.2">N</text>
<text x="38.7" y="65.8">P</text>
</g>
</svg>
